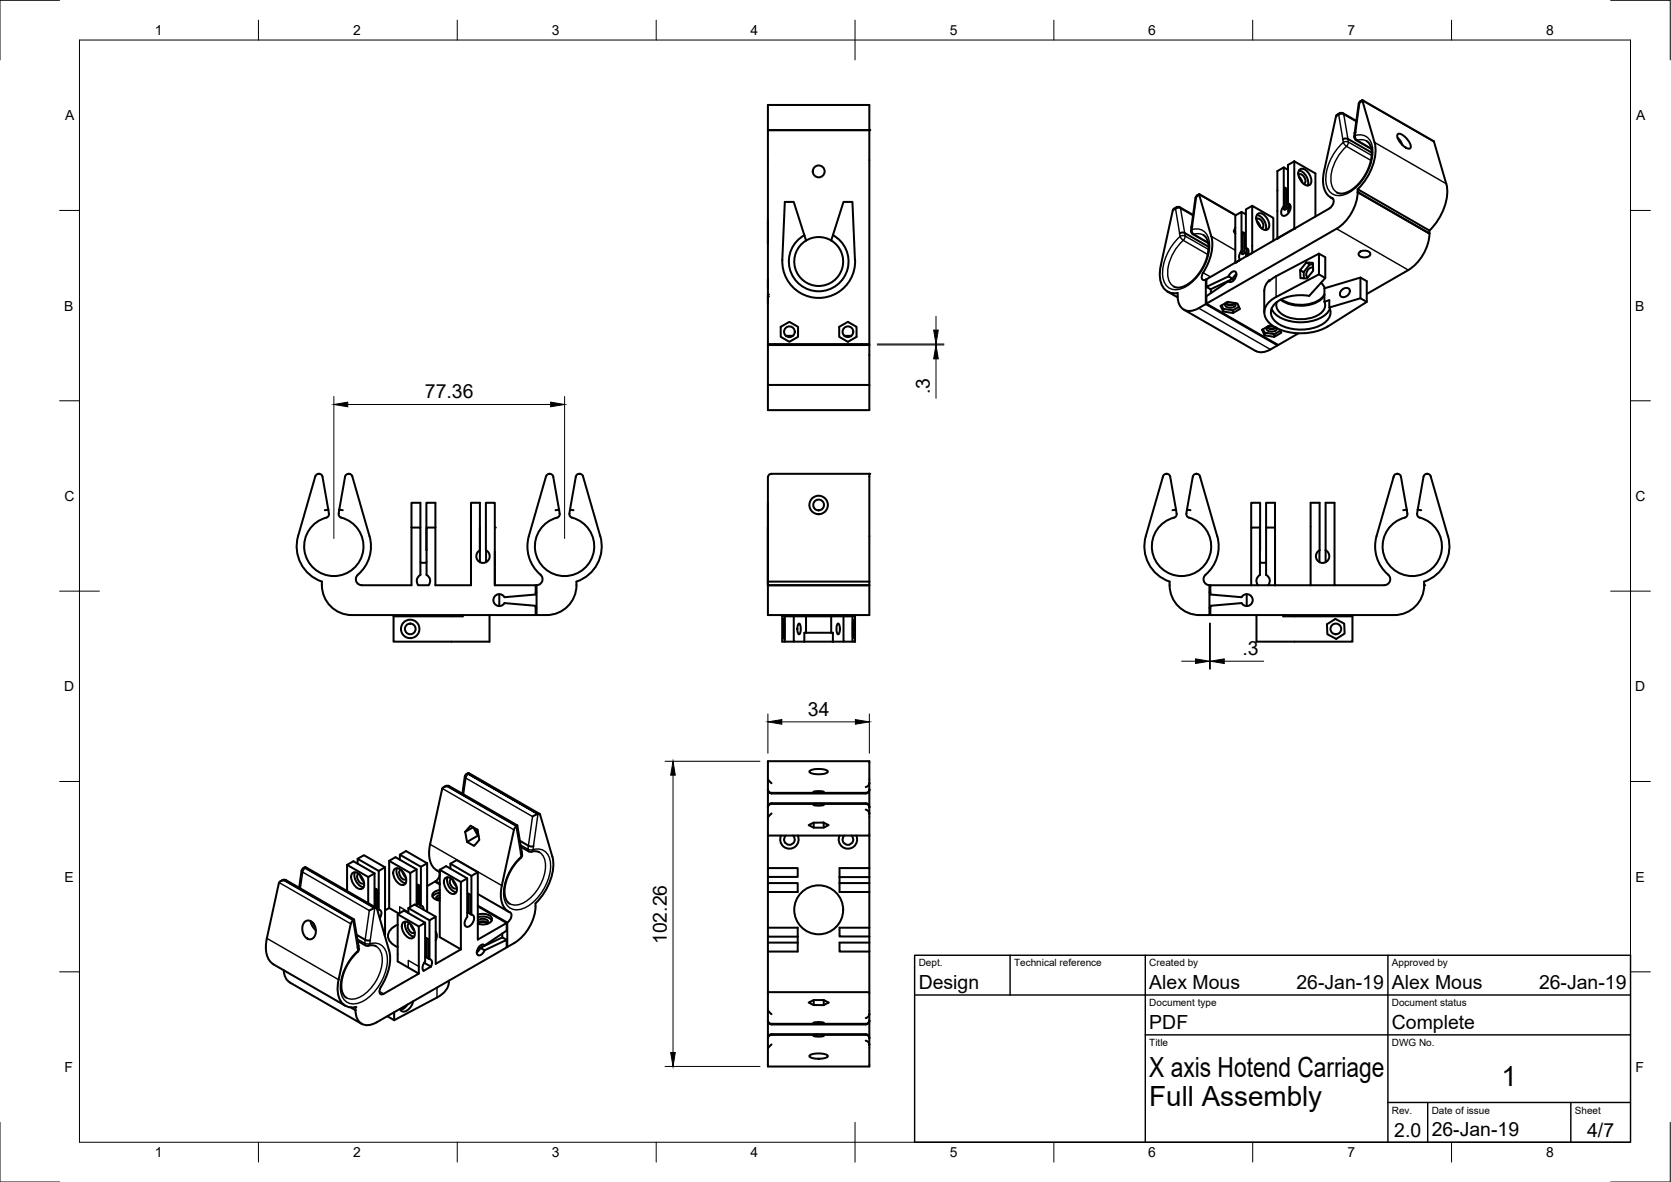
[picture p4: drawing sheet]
<svg xmlns="http://www.w3.org/2000/svg" width="420mm" height="297mm" viewBox="0 0 420 297" stroke-linecap="round" stroke-linejoin="round" font-family="sans-serif">
<!-- layer: Visible -->
<g fill="none" stroke="#000" stroke-width=".51">
<path d="M193.1 32.7v-6.3h25.5v6.3M193.1 32.7v54M193.1 32.7h25.5M218.6 32.7v53.8M337.7 35l.6-.2 .6 .1 6 3.5M340.9 33.2l-.3 .2a1.6 1.6 0 0 0 .2 1.6l4 2.5M341 30.4l-3.3-1.9a1.47 1.47 0 0 0-1.8 .8l-3 13.8a6.1 6.1 0 0 0 1.5 6.4 1.44 1.44 0 0 1 1 1.2 1.44 1.44 0 0 1-.8 1.4l-13.4 7.8M342.1 25.4l-.5 .7-1 7.3M342.6 25.2l3 10.6a13.4 13.4 0 0 1-4.2 11.7M342.6 25.2l17.8 10.2M342.6 25.2l-.5 .2M343.6 35.4l.6 .5 .4 .7 .3 2-.3 2.3-1.1 2.6-1.6 2.4-1.9 1.7-2.1 1h-1l-.7-.2"/>
<path d="M351.4 34.7l.7 .7 .5 1M351.4 33.7a2.47 2.47 0 0 1 2.7 1.6 1.51 1.51 0 0 1 .4 2 3.9 3.9 0 0 1-3.2-3.4zM360.4 35.4l.2 .2M360.6 35.7l3 10.5M193.1 55.3v6M202.3 59.1a7.5 7.5 0 0 0-2.2 11.4 7.5 7.5 0 0 0 11.5 0 7.5 7.5 0 0 0-2.2-11.4M296.6 58.7l.5-.3 .7 .1 6.1 3.5M299.6 57.1a1.55 1.55 0 0 0 .1 1.6l4.1 2.4M299.8 56.8l-.2 .3M300 54l-3.3-1.9a1.53 1.53 0 0 0-1.8 .8l-3 13.8a6.5 6.5 0 0 0 1.2 6.3 3.5 3.5 0 0 0 3 .6M301.5 48.8l3.1 10.6a12.4 12.4 0 0 1-2.3 9.5 .81 .81 0 0 0-.1 1.1 .81 .81 0 0 0 1 .3M302.6 59.1l.6 .5 .5 .9 .2 1.9-.5 2.7-1.2 2.6-1.6 2.1-2 1.7-2.1 .8-1.4-.3"/>
<path d="M310.5 58.4l.1 .2M310.6 57.2l-.4 .9 .4 .6M310.7 54.1l-9.2-5.3-.7 .4-.2 .5-1 7.4M312.2 53.3l1.1 .6M312.9 58.7h-.5M312.9 58.7l.1 4.8M313 58.6l-.6-.3v4.9M314.9 51.7l-1.6 .9v9.8l.5 .3M315.9 55.1a1.33 1.33 0 0 1 1.8 1.4 .66 .66 0 0 1-.5 .9M316 55.5l.5 .6 .4 1M316 54a3.1 3.1 0 0 1 2.2 3.8M316.1 53.9a1.45 1.45 0 0 1 2.2 .6l.4 .5a2.05 2.05 0 0 1 0 2.7 2.58 2.58 0 0 1-2.8-2.4z"/>
<path d="M321.2 59.9l-6.3 3.7v-11.9l5.3 3.1v5.7M322.8 42.1l-1.6 .9v16.9M322.8 51.8l.2 .2M323 52v-4.9l.6 .3v4.9M323 52l-.1 .6 .3 .1 .3-.3M323.5 47.5h-.4M323.6 47.4l-.1 .1M323.6 52.3l-.1 .1M323.8 42.7l-1-.6v9.7M323.9 51.2a1.21 1.21 0 0 1 .3 2l-.2 .4a.92 .92 0 0 1-1.1 .7 .92 .92 0 0 1-.8-1l.2-.8 .5-.7M324 52.7l-.1 .4 .2 .2M324.1 51.4v1.2l-.5-.3"/>
<path d="M324.1 52.6l-.1 .1M325.4 40.5v17M325.4 40.5l5.4 3.1v10.8M325.4 40.5l-1.6 1v9.7l.6 .3M326.5 43.9a1.33 1.33 0 0 1 1.7 1.4 .66 .66 0 0 1-.4 .9M326.6 44.4l.5 .5 .4 1M326.6 42.9a3.1 3.1 0 0 1 2.2 3.7M326.7 42.7a1.45 1.45 0 0 1 2.2 .6l.4 .5a2.05 2.05 0 0 1 0 2.7 2.58 2.58 0 0 1-2.8-2.4zM334.6 49.6l.6 .4M341.4 48.3a11.7 11.7 0 0 1-5.3 9.2l-32.8 18.8v-1.9l5.6-3.7M341.4 47.5v.8M341.4 48.3l18 10.4v-.8"/>
<path d="M341.4 47.5l18 10.4M359.4 58.7a11.7 11.7 0 0 1-5.3 9.1M363.7 46.1a13.4 13.4 0 0 1-4.3 11.8M193.1 74v2.2M193.1 70.2v2.3M202.7 60.5l-3.1-9.8h-2.3l-.6 14.6a9.2 9.2 0 0 0 9.2 9.6 9.2 9.2 0 0 0 9.1-9.6l-.7-14.6h-2.2l-3.1 9.8M202.7 60.4a6.1 6.1 0 0 1 6.3 0M209 60.4a6.1 6.1 0 0 1 1.5 9.3 6.1 6.1 0 0 1-9.3 0 6.1 6.1 0 0 1 1.5-9.3M293.6 73.3l2.5 1.4M296.1 73.6a4 4 0 0 0 2.2 4.5 4.2 4.2 0 0 0 3.1-.7l1.8-1 18 10.4M297.7 77.8l18 10.4 .9 .3h1.1a9.5 9.5 0 0 0 3.5-1.7M303.2 70.3v6.1"/>
<path d="M303.2 70.3l.1 .1M303.3 76.3l18.1 10.4 5.1-2.9M303.3 72.1l1.1 .6M304.5 72.7v1M307.2 76.7l.4 .9M308.1 76.3a1.86 1.86 0 0 0 2.5 0M308.2 76.2a2.01 2.01 0 0 0 2.1 .1M308.3 76.1l-.2 .2a1.04 1.04 0 0 0 1.4 1 .8 .8 0 0 0 .9-.2 .8 .8 0 0 0 .1-1M308.8 75.9l-.3 .1M308.9 69.5l1.1 .6-5.6 2.6M308.9 70.7l.4 .2M308.9 69.5l.6-1a.75 .75 0 0 1 1.1-.3 .75 .75 0 0 1 .2 1.1l-.4 1a.99 .99 0 0 1-1.5 .4"/>
<path d="M310 78l-2.4-.4v.7l-.7-1.4 1.8-1 2.4 .3 .7 1.4-1.8 1.1M310.5 76.2l-.2 .1M310.6 66l1.2-.7zM310.9 68.9l-.9 1.2M311.5 77.1l-1.5 .9v.7l-2.4-.4M312.2 63a1.84 1.84 0 0 0-.4 2.3M312.4 63.1l-.2 .6 .4 .2 .4-.4M312.4 63.2l-.2-.2v-9.7l-1.6 .9v11.8l-7.3 4.2v1.9l5.6-2.6M313.3 62.4a1.14 1.14 0 0 1 .4 1.8M313.4 63.9v.5M313.5 63.8l-.1 .1M313.5 62.5v1.3l-.5-.3"/>
<path d="M313.6 64.2l1.3-.6zM313.6 64.2l-1.8 1.1M319.1 70.5l-.7 .8-.5 1.3v5.9M319.3 70.5l-.2-.1v.3M319.7 77.6a6.6 6.6 0 0 0 5.3 3.2 10.2 10.2 0 0 0 8.7-2.1l.7-1.1M320.9 69.4l10.7-5.7 1.6 1v5.2M320.9 69.4l-1.8 1.3M320.9 74.6a4.5 4.5 0 0 0-2.9 4.5 6.3 6.3 0 0 0 4.8 4 14.4 14.4 0 0 0 11-1M326.9 67.9l.9 .5 .1 1.5M328.5 66h1.6l.1 2.1-1.6 1.9-1.6-.1-.1-2zM328.5 66l.8 .4M330.1 66.5l-.8-.1-1.5 2"/>
<path d="M330.2 67.4a1.45 1.45 0 0 0-1.8 1.7l.5 .6M331.6 68.9l1.6 1-4 4.5a10.5 10.5 0 0 0-8.6 1.9 2.93 2.93 0 0 0 .4 4.8 11.2 11.2 0 0 0 12.3-.2 2.89 2.89 0 0 0 1-3.6M331.6 63.7v5.2l-10.7 5.7M332.2 71.1l.9 1.3M333 75.8v-3.3l9.1-2.7 1.6 .9v5.2l-9.9 6.2M333 73.9a6.7 6.7 0 0 1-6.4 2.7l-2.4-.4-2-1M333 75.8a3 3 0 0 1-2.4 3.8 9.2 9.2 0 0 1-8.8-1.1 2.38 2.38 0 0 1-.8-2.6M333 74.2a6.8 6.8 0 0 1-6.6 2.6l-2.5-.4-1.9-1.1M337.3 72.9a1.07 1.07 0 0 1 1.2-.6 1.07 1.07 0 0 1 .9 1 1.41 1.41 0 0 1-1 1.2 1.41 1.41 0 0 1-1.4-.3v-.6zM341.7 63.5a1.95 1.95 0 0 1 2.9 .2 1.29 1.29 0 0 1-1.7 1 .9 .9 0 0 1-1-.3 .9 .9 0 0 1-.2-.9zM342.1 75l-7.9 2.3v-1.9l-1.2 .4M342.1 75l1.6 .9"/>
<path d="M342.1 69.8v5.2M354.1 67.9l-10.4 6M193.1 86.5h25.5v.2M193.1 96.7v6.4h25.5v-6.4M193.1 96.7h25.5M194.9 86.5v.2M196.3 82.1l2.2-1.2 2.2 1.2v2.6l-2.2 1.2-2.2-1.2zM197.6 84.4h1.8M211 82.1l2.2-1.2 2.2 1.2v2.6l-2.2 1.2-2.2-1.2zM212.3 84.4h1.8M216.8 86.5v.2M218.6 86.7h-25.5v10"/>
<path d="M218.6 86.7v10M317.6 82.7l.4 .9M318 84.3l2.4 .4M318.5 82.3a1.92 1.92 0 0 0 2.4 .1M318.6 82.2a2.01 2.01 0 0 0 2.1 .1M318.7 82.1l-.3 .4a1.51 1.51 0 0 0 2.7 0M319.2 81.9l-.3 .1M320.2 82l-1.1-.1-1.8 1 .7 1.4v-.7l2.4 .4M321.2 86.6v.2M321.8 82.9l.4 .7-1.8 1.1v-.7l1.5-.9M80.1 119.1h.1a.88 .88 0 0 1 .9 .7l1.4 8.3M80.1 119.1l-.5 .2-.3 .4-4.3 15a9.4 9.4 0 0 0 5.9 11.5v.9"/>
<path d="M138.1 119.1h.1a.93 .93 0 0 1 .9 .7l1.5 8.3M138.1 119.1l-.5 .2-.3 .4-4.3 15a9.3 9.3 0 0 0 2.9 9.7M82.5 128.1l-.8 .1M82.5 128.1l.2 1M82.7 129.1a.89 .89 0 0 1-.7 1 7.5 7.5 0 0 0-4.2 11.5 7.5 7.5 0 0 0 12.2 0 7.5 7.5 0 0 0-4.2-11.5 .9 .9 0 0 1-.6-1M85.3 128.1l1.5-8.3a.95 .95 0 0 1 .8-.7 .95 .95 0 0 1 1 .6l4.3 15a9.3 9.3 0 0 1-2.9 9.7M85.3 128.1l.9 .1M85.3 128.1l-.1 1M103.5 132.6h2.2v11.9M103.5 132.6v14.5h-12.5M103.5 132.6v-6.2h2.2v6.2M107.2 138.3h.1"/>
<path d="M109.5 132.6h-2.2v11.9a1.65 1.65 0 0 1 .5 2.6M109.5 132.6v14.5h8.9v-20.7h2.3v11.9a1.69 1.69 0 0 0-.6 2.5 1.69 1.69 0 0 0 2.6 0 1.69 1.69 0 0 0-.5-2.5M109.5 132.6v-6.2h-2.3v11.9M120.7 132.6v8.7M122.2 138.3v-11.9h2.2v20.7M122.2 138.3v3M124.4 138.7v8.4M140.6 128.1l-.9 .1M140.6 128.1l.1 1M143.2 129.1a.89 .89 0 0 0 .6 1 7.5 7.5 0 0 1 4.3 11.5 7.5 7.5 0 0 1-12.3 0 7.5 7.5 0 0 1 4.3-11.5 .9 .9 0 0 0 .6-1M143.3 128.1l1.5-8.3a.94 .94 0 0 1 .9-.7 .94 .94 0 0 1 .9 .6l4.3 15a9.3 9.3 0 0 1-6 11.5 7.6 7.6 0 0 1-7.5 8.4M143.3 128.1l.9 .1"/>
<path d="M143.3 128.1l-.1 1M193.1 126.4v20.7v-14.5M295.7 128.1l-1.5-8.3a.96 .96 0 0 0-1-.7 .96 .96 0 0 0-.8 .9l-4.3 14.7a9.4 9.4 0 0 0 6 11.5 7.6 7.6 0 0 0 7.5 8.4h2.5v-7.5M295.7 128.1l-.9 .1M295.7 128.1l.1 1M298.3 129.1a.9 .9 0 0 0 .7 1 7.5 7.5 0 0 1 4.2 11.5 7.5 7.5 0 0 1-12.2 0 7.5 7.5 0 0 1 4.2-11.5 .89 .89 0 0 0 .7-1M298.4 128.1l1.5-8.3a.95 .95 0 0 1 1-.7 .95 .95 0 0 1 .9 .9l4.2 14.7a9.3 9.3 0 0 1-2.9 9.7M298.4 128.1l.9 .1M298.4 128.1l-.1 1M314.6 132.6v-6.2h2.2v11.9M316.8 138.3h.1M318.3 132.6v-6.2h2.3v20.7"/>
<path d="M320.6 132.6h-2.3v11.9M331.8 138.3v3M333.3 138.3a1.68 1.68 0 0 1 .6 2.5 1.68 1.68 0 0 1-2.7 0 1.68 1.68 0 0 1 .6-2.5v-11.9h-2.3v20.7M353.7 128.1l-1.4-8.3a.96 .96 0 0 0-1.1-.7 .96 .96 0 0 0-.8 .9l-4.3 14.7a9.3 9.3 0 0 0 2.9 9.7M353.7 128.1l-.9 .1M353.7 128.1l.2 1M353.9 129.1a.9 .9 0 0 1-.7 1 7.5 7.5 0 0 0-4.2 11.5 7.5 7.5 0 0 0 12.2 0 7.5 7.5 0 0 0-4.2-11.5 .89 .89 0 0 1-.7-1M356.5 128.1l1.4-8.3a.95 .95 0 0 1 1.1-.7 .95 .95 0 0 1 .8 .9l4.3 14.7a9.3 9.3 0 0 1-6 11.5M356.5 128.1l.9 .1M356.5 128.1l-.2 1M80.9 147.1a7.5 7.5 0 0 0 7.5 7.5h46.3v-2.4l-7.8-.6a1.5 1.5 0 0 1-2.3 .4 1.5 1.5 0 0 1 0-2.3 1.5 1.5 0 0 1 2.2 .4l7.9-.7v-2.3h-10.3M90 144.4a1.49 1.49 0 0 0-.4 1.7 1.49 1.49 0 0 0 1.4 1"/>
<path d="M105.2 147.1h2.6M105.7 144.5a1.68 1.68 0 0 0-.5 2.6M107.3 141.3l-.8 .2-.8-.2M116.4 154.6v.3h-17.4v6.4h24.1v-6.7M125.5 149.3v3M134.7 152.8h.2M134.7 148.9h.2M134.9 147.1v7.5h2.5M135.9 144.4a1.49 1.49 0 0 1 .4 1.7 1.49 1.49 0 0 1-1.4 1M193.1 146.2v-26.2a.92 .92 0 0 1 .9-.9h24.6v27.1M193.1 147.1v7.5h25.5v-7.5M193.1 146.2v.9"/>
<path d="M193.1 146.2h25.5M193.1 147.1h25.5M196.7 154.9v6.4h.6v-6.4M196.7 154.9h.1M196.7 154.9h6M197 154.6v.3M197.1 156.9h.2M197.1 159.4h.1M197.1 155.5l.1 5.1zM198.7 154.6v.3M199.6 154.9v6.4h2.6M200.8 156.7a1.05 1.05 0 0 1 .5 1.5 .96 .96 0 0 1-.5 1.2l-.3-1.1 .1-1z"/>
<path d="M202.7 159h6.3M202.7 154.9h6.3M202.7 159h-.5v2.3M202.7 154.9v4.1M209 154.9h6v6.4M209 159h.4v2.3M209 154.9v4.1M210.6 156.8a.55 .55 0 0 1 .6 .8v.7a.73 .73 0 0 1-.6 1l-.3-.9zM212.1 154.9v6.4h2.2M212.9 154.6v.3M214.3 154.9v6.4h.7M214.5 155.7v4.7z"/>
<path d="M214.7 154.6v.3M218.6 146.2v.9M303.1 144.4a1.49 1.49 0 0 0-.4 1.7 1.49 1.49 0 0 0 1.4 1M304.1 152.8h.2M304.1 148.9h.2M313.5 149.3v3M315.9 154.6v6.7h24.2v-6.4h-17.4v-.3M316.3 147.1a1.67 1.67 0 0 1 .5-2.6v-11.9h-2.2v14.5M316.8 141.3l.8 .2 .7-.2M318.3 144.5a1.68 1.68 0 0 1 .6 2.6M333.3 141.3v-14.9h2.3v20.7h12.5M333.7 156.9l2.1-1.4 2.2 1.2 .1 2.5-2.1 1.4-2.2-1.2z"/>
<path d="M349 144.4a1.49 1.49 0 0 1 .5 1.7 1.49 1.49 0 0 1-1.4 1M358.1 146.2a7.6 7.6 0 0 1-7.5 8.4h-46.3v-2.4l7.9-.6a1.5 1.5 0 0 0 2.2 .4 1.5 1.5 0 0 0 .1-2.3 1.5 1.5 0 0 0-2.3 .4l-7.9-.7v-2.3h31.3M197.3 161.3h2.3M202.2 161.3h7.2M209.4 161.3h2.7M215 161.3h.1M111.5 197.8a1.2 1.2 0 0 1 1.4-.3l17.2 9.9M112.4 197.6a1.18 1.18 0 0 0-1.3 .8l-3 13.8a6.4 6.4 0 0 0 1.2 6.1l.5 .4M117.3 194.5l-.4 .7-.6 4.3M117.8 194.2v.3M117.8 194.2l17.9 10.3M117.8 194.2l-.5 .3"/>
<path d="M193.1 198.5v4.4M193.1 198.4a.9 .9 0 0 0 .9 .8h11.2M193.1 195.9l.9 .9M193.1 198.5a.94 .94 0 0 0 .9 .9h23.7a.9 .9 0 0 0 .9-.9M203.6 193.7a5 5 0 0 1 4.6 .2 2.7 2.7 0 0 1-2.8 .7 1.76 1.76 0 0 1-1.9-.7zM205.2 199.2l-.7-.1a1.33 1.33 0 0 1 1.5-.3h.2a.67 .67 0 0 1 .9 .3l-.6 .1M205.2 199.2h1.3M218.6 196.8v-5.5h-25.5v7.2M218.6 198.5v6M218.6 196.8v.1a1.06 1.06 0 0 1-.9 .9M218.6 198.4a.9 .9 0 0 1-.9 .8h-11.2M218.6 196.8v1.7"/>
<path d="M75.8 218.8l-.6 4.3M76.3 218.2l.5-.3 17.8 10.2M76.3 218.1l-.5 .7M76.8 217.9v.3M87.3 217.3v6.6M87.3 217.3l5.3 3.1M87.3 217.3l1.6-.9 5.3 3.1M88.5 219.5a1.45 1.45 0 0 1 2.3 .7l.3 .4a2.05 2.05 0 0 1 0 2.7 2.58 2.58 0 0 1-2.8-2.4zM89.2 219.2a3.1 3.1 0 0 0 2.2 3.8M89.9 217.1v-1.3l1.6-.9 5.3 3.1M89.9 215.8l5.3 3.1M90.2 219.6a1.33 1.33 0 0 0 .4 2.2 .66 .66 0 0 0 .9 .1"/>
<path d="M90.6 219.9l.3 1 .5 .6M94.2 219.5l-1.6 .9v6.6M94.2 219.5v8.4M95.2 218.9v9.7M96.8 218v16.9l-.1 .1M96.8 218l-1.6 .9M97.9 216.3l5.3 3.1v8.5M99.1 218.5a1.45 1.45 0 0 1 2.2 .6l.4 .5a2.05 2.05 0 0 1 0 2.7 2.58 2.58 0 0 1-2.8-2.4zM99.8 218.2a3.1 3.1 0 0 0 2.2 3.8M100.5 214.8l5.3 3 1.6-.9M100.5 216v-1.2l1.6-.9 5.3 3M100.8 218.6a1.33 1.33 0 0 0 .3 2.2 .66 .66 0 0 0 1 .1"/>
<path d="M101.2 218.9l.3 1 .5 .5M104.8 218.5l-1.6 .9M105.8 217.8v9.8M107.4 216.9v11.9l-.3 .2M109.8 218.7l.8 .5M110.4 219.1a1.98 1.98 0 0 1-.9 2.4M110.6 218.6l1.6-.9 5.3 3M110.6 218.6v16.9l5.3 3.1M110.6 218.6l5.3 3M113.2 218.3v-1.2l1.6-1 5.3 3.1M113.2 217.1l5.3 3M117 209l2-1.1 1.2 2.1"/>
<path d="M118.3 207.5l1.8 1 .4 2.6-1.3 1.5-1.8-1-.4-2.6zM119.8 208.4l.4 .8M120.4 210.1l-.2-.1-2.8 1.6M129.2 208.5l-3 14a6.1 6.1 0 0 0 1.4 6.4l.7 .4M129.8 207.7l-.6 .8M130.1 207.4l-.3 .3M130.1 207.4l1.1 6.6M130.7 211.3l2.3 1.3h1.1M131 212.8l2.4 1.3a3 3 0 0 1 2.2 .1M131.2 214l-.3 .5M131.2 214l.1 .8M131.3 214.8l-.1 .5-1.6 1.7-1.1 1.6-.8 1.6-.5 1.7a4.8 4.8 0 0 0 .9 5.2h.1"/>
<path d="M135.8 204.7l3.1 10.5a13.4 13.4 0 0 1-4.2 11.8M135.8 204.7l-.3-.2h-.2l-1.4 .7M193.1 202.9v2.5M193.1 205.4v4.6M193.1 218.2h7.5v2.2h-7.5zM193.1 210v8.2M193.1 210h25.5M193.1 202.8a.9 .9 0 0 1 .9-.9h23.7a.9 .9 0 0 1 .9 .9M194 204.4l-.9 1M199.4 210a1.34 1.34 0 0 1 .1 1.9 1.34 1.34 0 0 1-2 0 1.34 1.34 0 0 1 .1-1.9M200.6 210a2.32 2.32 0 0 1-2.1 3.3 2.32 2.32 0 0 1-2.1-3.3M203.3 207.4l1.3-.7h2.5l1.2 .7-1.2 .6h-2.5z"/>
<path d="M204.6 206.7v1.3M205.2 202h-11.2a.9 .9 0 0 0-.9 .9M205.2 202l-.7 .1a.64 .64 0 0 0 .9 .3h.8a.64 .64 0 0 0 .9-.3l-.6-.1M205.2 202h1.3M206.5 202h11.2a.9 .9 0 0 1 .9 .9M207.1 206.7v1.3M214.1 210a1.34 1.34 0 0 1 .1 1.9 1.34 1.34 0 0 1-2 0 1.34 1.34 0 0 1 .1-1.9M215.3 210a2.32 2.32 0 0 1-2.1 3.3 2.32 2.32 0 0 1-2.1-3.3M217.7 203.5a1.12 1.12 0 0 1 .9 1M218.6 204.5v5.5M218.6 210v10.4M218.6 218.2h-7.5v2.2"/>
<path d="M67.1 235.8a6.4 6.4 0 0 0 1.2 6.2l.5 .3M71 221.2l-.5 .3M71.4 221.3a1.21 1.21 0 0 0-1.3 .7l-3 13.8M71.9 221.2l17.1 9.9 1.1 6.5-.2 .5M71.9 221.2h-.9M76.7 231.6a1.76 1.76 0 0 1 2.6 1.5 2.07 2.07 0 0 1-1.4 3 2.77 2.77 0 0 1-1.2-4.5zM78.1 231.4l.3 1.1 1 1.3M78.8 232l.5 1M88.8 231.3l-.6 .9-3.1 14M88.8 231.3h.1M89 231.1l-.2 .2M89.7 234.9l2.4 1.4h1"/>
<path d="M89.9 236.5l2 1.1M90.1 237.6l.1 .8M90.2 238.4l-.1 .6-1.6 1.8-1.3 1.9-.9 2.1-.4 1.8a3.9 3.9 0 0 0 1.2 4.1M91.9 237.6l.5 .1a2.9 2.9 0 0 1 2.2 .1M94.2 228.2l-1.3 .6M94.2 228.1h.3l.3 .3 3 10.5M94.4 228v-4.7l.6 .3v4.9l.2 .1M94.7 228.2l.3 .2M95.2 228.6a1.26 1.26 0 0 1 .3 2.1M96.8 228.8l1.1-.6 2.4 1.4M97.8 238.9a12.5 12.5 0 0 1-2.2 9.5 .81 .81 0 0 0-.2 1.1 .81 .81 0 0 0 1.1 .3M100 229.8l5.3 3v11.9"/>
<path d="M100 232.4a2.99 2.99 0 0 0-2.2 3.7l1 1.3 1.2 .6M101.3 231.9a1.45 1.45 0 0 1 2.2 .7l.3 .4a2.05 2.05 0 0 1 0 2.7 2.58 2.58 0 0 1-2.7-2.4zM102 231.6a3.1 3.1 0 0 0 2.1 3.8M102.7 228.2v1.3M103 232.1a1.33 1.33 0 0 0 .3 2.2 .66 .66 0 0 0 1 0M103.3 232.3l.4 1.1 .5 .5M104.8 227l.3 .1v-4.8l.5 .3v4.8l.2 .2M104.8 227.6v-9.1l-5.4-3.1-1.5 .9v11.9M105 227.1l.5 .2M105.5 227.3l.1 .1M105.5 227.3h.1M105.8 227.6a.78 .78 0 0 1 .7 1"/>
<path d="M106.9 231.9l-5.3-3.1-1.6 1v11.8l5.3 3.1-8.8 5.1M106.9 231.9v9.7a1.86 1.86 0 0 0-.4 2.4l1.9-1.1M106.9 231.9l-1.6 .9M109.5 221.5v.1M109.5 221.5l1.1 .6M109.6 234.1a2.15 2.15 0 0 1 0 2.2M109.6 230.4l-5.4-3.1-1.5 .9 5.3 3.1M110.6 222.3l-1.3-.7-1.9 1.1M110.6 224.4l-1 .2-.8 .7M110.6 223.7a1.52 1.52 0 0 0-1.8 1.7 2.26 2.26 0 0 0 1.8 .9M110.6 225.7l-.8 .4M110.6 225.6l-.8 .4"/>
<path d="M110.6 224.9l-.6 .2a.56 .56 0 0 0-.2 .9l.2 .2M111.8 220.8a1.45 1.45 0 0 1 2.3 .6l.3 .5a2.05 2.05 0 0 1 0 2.7 2.58 2.58 0 0 1-2.7-2.4zM112.6 220.4a3.1 3.1 0 0 0 2.1 3.8M113.6 220.9a1.33 1.33 0 0 0 .3 2.2 .66 .66 0 0 0 1 0M113.9 221.2l.2 .7 .7 .8M115.9 238.6l-6.3 3.6v-11.8l-1.6 .9v9.7M117.5 229.2l.3 .2M117.8 229.4v-4.8l.5 .3v4.8l.2 .2M117.8 229.4h.1M117.9 229.4l.4 .2M118.5 220.1l1.6-.9v16.9l7.3-4.1M118.5 220.1v9.8"/>
<path d="M118.5 229.9a1.21 1.21 0 0 1 .4 2l-.3 .3a.92 .92 0 0 1-1 .7 .92 .92 0 0 1-.8-.9l.2-.8 .5-.7v-9.8l-1.6 .9v17M120.1 227.6l7.5 4.2v6.2M120.1 224.7l7.8 4.4M120.1 227.8l7.3 4.2M120.1 230.5a3 3 0 0 1 3.5 .8M120.1 229.9a2.88 2.88 0 0 1 3.6 .9 1.74 1.74 0 0 1-2 1.5l-1.6-.2M120.2 231.9l.2 .3M120.2 231.4a1.73 1.73 0 0 1 2.5 .2l-.3 .6M120.2 232a1.86 1.86 0 0 1 2.4 0M120.2 232.1a2.07 2.07 0 0 1 2.4 0M120.8 238.2l-.9 1.1M121.4 237.4l.4 .2"/>
<path d="M121.8 238.8l5.6-2.6v1.9l-32.7 18.8a3.3 3.3 0 0 1-4.7-.6l-.5-1.5-.1-1M121.9 237.6a1.11 1.11 0 0 0-1.7 .7l-.3 .7a.75 .75 0 0 0 .3 1 .75 .75 0 0 0 1-.3l.6-.9M126.3 234.6v1M127.4 236.2l-1.1-.6-5.5 2.6 1 .6M127.4 232v1.9l-5.6 3.7M128.2 229.3a1.71 1.71 0 0 1-.6 2.5M129.3 237l-1.7 1-.2-.1M134.6 227a11.6 11.6 0 0 1-5.2 10M193.1 221.9h7.5v2.3h-7.5zM193.1 236.9v2.2h7.5v-2.2M193.1 233.1h7.5v2.3h-7.5zM193.1 235.4v1.5"/>
<path d="M193.1 220.4v1.5M193.1 224.2v8.9M193.1 239.1v10.2M193.1 236.9h7.5M200.6 235.4v1.5M211.1 220.4v1.5M211.1 220.4h7.5M211.1 221.9h7.5M211.1 221.9v2.3h7.5M218.6 233.1h-7.5v2.2h7.5M218.6 236.9h-7.5v2.2h7.5M218.6 239.1v15.7"/>
<path d="M218.6 220.4v1.5M218.6 221.9v17.2M68.8 242.4l18 10.3M71.3 243.8l.1 .7a3.4 3.4 0 0 0 1.5 2.4l18 10.4M85.1 246.2a6.5 6.5 0 0 0 1.3 6.2 3.5 3.5 0 0 0 3 .7v.7M88.2 253.2l1.2 .7M97.5 255.3l1.6 1.1M99.1 254.4v2M102.5 252.4l-1.1 1.1-.7 .2M103.9 251.6a2.86 2.86 0 0 1-2.8 2.6l-.5-.7M106.7 241.9l1.7 1M106.9 240.4l.3 .2"/>
<path d="M107.2 240.6v-4.9l.5 .3v4.9l.3 .1M107.2 240.6l.5 .2M107.7 240.8h.1M107.7 240.7v.1M108 241a1.15 1.15 0 0 1 .4 1.9M112.9 246.5a4.5 4.5 0 0 1-3 4.2l-10.8 5.7M193.1 249.3v7.2M193.1 256.5v4.3M193.1 253.9l.9 1M193.1 256.4a.9 .9 0 0 0 .9 .9h11.2M193.1 249.3h25.5M193.1 256.5a.9 .9 0 0 0 .9 .9"/>
<path d="M194 257.5h23.7M203.3 252l1.3-.7h2.5l1.2 .7-1.2 .6h-2.5zM204.6 251.3v1.3M205.2 257.3l-.7-.1a.64 .64 0 0 1 .9-.3h.8a.64 .64 0 0 1 .9 .3l-.6 .1M205.2 257.3h1.3M207.1 251.3v1.3M218.6 254.8v1.7M218.6 256.4a.9 .9 0 0 1-.9 .9h-11.2M218.6 254.8v.2a1.11 1.11 0 0 1-.9 .8M218.6 256.5v4.3M218.6 256.5a.9 .9 0 0 1-.9 .9M193.1 260.8v7.2h25.5v-5.4"/>
<path d="M193.1 260.8a.9 .9 0 0 1 .9-.9h23.7a.9 .9 0 0 1 .9 .9M194 262.5l-.9 .9M203.6 265.2a5.1 5.1 0 0 1 4.6 .1 1.76 1.76 0 0 1-1.9 .8 3.8 3.8 0 0 1-2.8-.6zM205.2 260.1h-11.2a.9 .9 0 0 0-.9 .8M205.2 260.1l-.7 .1a1.33 1.33 0 0 0 1.5 .3h.2a.67 .67 0 0 0 .9-.3l-.6-.1M205.2 260.1h1.3M206.5 260.1h11.2a.9 .9 0 0 1 .9 .8M217.7 261.5a1.08 1.08 0 0 1 .9 1.1M218.6 260.8v1.8"/>
<circle cx="205.9" cy="43.1" r="1.49"/>
<circle cx="198.5" cy="83.4" r="1.34"/>
<circle cx="213.2" cy="83.4" r="1.34"/>
<circle cx="205.8" cy="126.9" r="2.33"/>
<circle cx="205.8" cy="126.9" r="1.36"/>
<circle cx="103.1" cy="158" r="2.33"/>
<circle cx="103.2" cy="158" r="1.34"/>
<circle cx="335.9" cy="158" r="1.34"/>
<circle cx="205.9" cy="228.6" r="6.1"/>
</g>
<g fill="#000">
<circle cx="193.1" cy="32.7" r=".25"/>
<circle cx="218.6" cy="32.7" r=".25"/>
<circle cx="321.2" cy="59.9" r=".25"/>
<circle cx="325.4" cy="57.5" r=".25"/>
<circle cx="341.4" cy="48.3" r=".25"/>
<circle cx="193.1" cy="74" r=".25"/>
<circle cx="193.1" cy="74.5" r=".25"/>
<circle cx="310.6" cy="66" r=".25"/>
<circle cx="320.7" cy="82.3" r=".25"/>
<circle cx="218.6" cy="119.1" r=".25"/>
<circle cx="124.4" cy="132.6" r=".25"/>
<circle cx="358.1" cy="147.1" r=".25"/>
<circle cx="89.4" cy="253.1" r=".25"/>
</g>
<!-- layer: Visible Narrow -->
<g fill="none" stroke="#000" stroke-width=".36">
<path d="M335.9 29.3l.7-.4 1.2 6.9M336.8 28.5l-.2 .4 .7-.3 .6 .2-.2-.3M337.8 35.8l.8 1M338.6 36.8l6.1 3.5M338.6 36.8a11.1 11.1 0 0 0-3.8 9.6 3.1 3.1 0 0 0 1.4 2M339 35.7l5.9 3.4M339 35.7l-.1 .5-.3 .6M339 35.7l-.6-.1-.6 .2M340.8 34a3.3 3.3 0 0 1 4.3 3 12.5 12.5 0 0 1-6.7 11.8 3.4 3.4 0 0 1-5-3 12.7 12.7 0 0 1 4.4-10M340.8 34l-.3 .3M340.8 34l.1 .7 .4 .5h-.3M341 30.6l-3.1-1.8 1.1 6.9"/>
<path d="M341.2 35.2l3.6 2.1M341.2 35.2l1.1-.1 1.3 .3M342.1 25.4l-.5 .7M342.6 25.3l18 10.4M342.6 25.4l-.7 .5-1.1 8.2M345.6 35.8l18 10.4M294.9 52.9l.7-.4 1.1 6.9M295.8 52.1l-.2 .4 .6-.2 .7 .1-.2-.3M296.7 59.4l.8 1M298 59.3l-.1 .6-.4 .5M298 59.3l-.6-.1-.7 .2M299.7 57.7a3.3 3.3 0 0 1 4.4 3 12.5 12.5 0 0 1-6.8 11.7 3.4 3.4 0 0 1-4.9-3 12.7 12.7 0 0 1 4.3-10"/>
<path d="M299.7 57.7l-.2 .2M299.7 57.7l.1 .7 .4 .5M299.9 58.8l.3 .1M300 54.2l-3.2-1.8 1.2 6.9 5.8 3.4M300.2 58.9l3.5 2M300.2 58.9l1-.2 1.4 .4M301.1 49.1l-.5 .6M301.5 48.9l9.1 5.3M301.6 49.1l-.8 .4-1.1 8.2M304.6 59.4l6 3.5M312.9 58.7v4.9M323.5 47.5v4.9"/>
<path d="M335 49.8l.1 .1M336.1 57.5l18 10.4M297.5 60.4l6.2 3.6M297.5 60.4a11.1 11.1 0 0 0-3.7 9.6 3.1 3.1 0 0 0 1.3 2M301.4 77.4l18 10.4M302.5 68.5l1.9 1.1M310.3 76.1v.2M320.9 69.4v5.2M111.2 198.1l18 10.4M112 197.5h.9M116.5 199.6l.6-4.1 16.8 9.7-1.1 8.2-1.9-1M117.3 194.5h.5l-.7 1-.2-.3"/>
<path d="M76.3 218.1l.4 .1M76.7 218.2l-.6 1-.3-.4M76.8 218.2l17.3 10M76.8 218.2l17.4 10M108.1 212.2l18.1 10.4M129.8 207.7l1.2 7.6M129.9 207.6l-17.5-10 17.4 10.1M131 215.2v.4M131.3 214.8l-.3 .4M134 213.5l-.4 .5M134 213.5a3.3 3.3 0 0 1 4.4 3 12.5 12.5 0 0 1-6.7 11.8 3.4 3.4 0 0 1-5-3 12.7 12.7 0 0 1 4.3-10.1M134 213.5l-.6 .1-.6-.2 .2 .5"/>
<path d="M135.2 204.6l-17.4-10 17.3 10M135.3 204.5l-1.3 9M135.6 214.2a4.2 4.2 0 0 1 1.5 4.4 11.4 11.4 0 0 1-6 8.5 3.3 3.3 0 0 1-2.9 0M67.1 235.8l18 10.4M70.2 221.8l18 10.4M71 221.2h.9M71.4 221.3l17.4 10zM75.5 223.3l.6-4.1 16.8 9.6-1.2 8.3M88.8 231.3l1.2 7.6M89.9 236l1.8 1.1M90 238.9l-.1 .3M90.2 238.4l-.2 .5"/>
<path d="M91.7 237l.7 .2h.6M91.7 237l.2 .6M93 237.2l-.4 .5M93 237.2a3.3 3.3 0 0 1 4.3 2.9 12.5 12.5 0 0 1-6.7 11.8 3.4 3.4 0 0 1-5-3 12.7 12.7 0 0 1 4.4-10M94.2 228.2l-1.2 9M94.5 223.4v4.7M94.6 237.8a4.2 4.2 0 0 1 1.5 4.4 11.4 11.4 0 0 1-6 8.6 3.3 3.3 0 0 1-3-.1M102.7 229.2l-2.2-1.3v1.6M105.2 222.3v4.8M107.3 235.8v4.8M110 225.9v.3M117.9 224.6v4.8"/>
<path d="M120.4 231.9v.3M95.4 249.2l1.1 .6M105.3 242.9l-2.6-1.6v1.8M109.9 248.2v2.5"/>
</g>
<circle cx="320.7" cy="82.3" r=".18" fill="#000"/>
<!-- layer: Border -->
<g fill="none" stroke="#000" stroke-width=".25">
<path d="M15 .1h-15v15M20 10.1h390v276.9h-390zM65 5.1v5M115 5.1v5M165 5.1v5M215 5.1v10M265 5.1v5M315 5.1v5M365 5.1v5M405 .1h15v15M15 52.9h5M410 52.9h5"/>
<path d="M15 100.7h5M410 100.7h5M15 148.6h10M405 148.6h10M15 196.4h5M410 196.4h5M15 244.2h5M410 244.2h5M0 282.1v14.9h15M65 287v5M115 287v5M165 287v5"/>
<path d="M215 282.1v9.9M265 287v5M315 287v5M365 287v5M420 282.1v14.9h-15"/>
</g>
<!-- layer: TitleBlock -->
<path d="M230 240.1h180v46.9h-180zM230 250h180M254 240.1v9.9M288 240.1v46.9M349 240.1v46.9M288 260.1h122M349 277.1h61M359 277.1v9.9M395 277.1v9.9" fill="none" stroke="#000" stroke-width=".36"/>
<!-- layer: Dimensions -->
<g fill="none" stroke="#000" stroke-width=".25">
<path d="M235.4 79.5v3.5M83.9 99.6v35.7M142 99.6v35.7M220.6 86.5h16.7M220.6 86.7h16.7M235.4 86.5v.2M235.4 90.2v9.9M87.4 101.6h51.1M304.1 156.6v11.6M304.3 156.6v11.6M193.1 179.4v9.9M218.6 179.4v9.9"/>
<path d="M297.1 166.2h3.5M304.1 166.2h.2M307.8 166.2h10M167.2 191.3h23.9M169.2 194.8v69.7M196.6 181.4h18.5M167.2 268h23.9"/>
</g>
<path d="M234.8 83h1.1l-.5 3.5zM235.4 86.7l.5 3.5h-1.1zM83.9 101.6l3.5-.5v1.1zM138.5 101.1l3.5 .5-3.5 .6zM300.6 165.6l3.5 .6-3.5 .5zM304.3 166.2l3.5-.6v1.1zM169.2 191.3l.6 3.5h-1.2zM193.1 181.4l3.5-.6v1.2zM215.1 180.8l3.5 .6-3.5 .6zM168.6 264.5h1.2l-.6 3.5z" fill="#000" stroke="#000" stroke-width=".25"/>
<g font-size="7">
<text x="289" y="270.6">X axis Hotend Carriage</text>
<text x="377.5" y="273">1</text>
<text x="289" y="278.1">Full Assembly</text>
</g>
<g font-size="4.9">
<text x="106.8" y="100.1">77.36</text>
<text x="233.8" y="99" transform="rotate(-90 233.8 99)">.3</text>
<text x="312.4" y="164.6">.3</text>
<text x="203.1" y="179.8">34</text>
<text x="167.7" y="237.3" transform="rotate(-90 167.7 237.3)">102.26</text>
<text x="231" y="248.5">Design</text>
<text x="289" y="248.5">Alex Mous</text>
<text x="326" y="248.5">26-Jan-19</text>
<text x="350" y="248.5">Alex Mous</text>
<text x="387" y="248.5">26-Jan-19</text>
<text x="289" y="258.6">PDF</text>
<text x="350" y="258.6">Complete</text>
<text x="350.6" y="285.7">2.0</text>
<text x="360" y="285.5">26-Jan-19</text>
<text x="399.1" y="285.7">4/7</text>
</g>
<g font-size="3.5">
<text x="39" y="8.8">1</text>
<text x="88.8" y="8.8">2</text>
<text x="138.8" y="8.8">3</text>
<text x="188.7" y="8.8">4</text>
<text x="238.8" y="8.8">5</text>
<text x="288.7" y="8.8">6</text>
<text x="338.8" y="8.8">7</text>
<text x="388.8" y="8.8">8</text>
<text x="16.4" y="30.2">A</text>
<text x="411.4" y="30.2">A</text>
<text x="16.2" y="78">B</text>
<text x="411.2" y="78">B</text>
<text x="16.2" y="125.9">C</text>
<text x="411.2" y="125.9">C</text>
<text x="16.2" y="173.7">D</text>
<text x="411.2" y="173.7">D</text>
<text x="16.2" y="221.6">E</text>
<text x="411.2" y="221.6">E</text>
<text x="16.2" y="269.4">F</text>
<text x="411.2" y="269.4">F</text>
<text x="39" y="290.8">1</text>
<text x="88.8" y="290.8">2</text>
<text x="138.8" y="290.8">3</text>
<text x="188.7" y="290.8">4</text>
<text x="238.8" y="290.8">5</text>
<text x="288.7" y="290.8">6</text>
<text x="338.8" y="290.8">7</text>
<text x="388.8" y="290.8">8</text>
</g>
<g font-size="2.5">
<text x="231" y="242.9">Dept.</text>
<text x="255" y="242.9">Technical reference</text>
<text x="289" y="242.9">Created by</text>
<text x="350" y="242.9">Approved by</text>
<text x="289" y="252.8">Document type</text>
<text x="350" y="252.8">Document status</text>
<text x="289" y="262.9">Title</text>
<text x="350" y="262.9">DWG No.</text>
<text x="350" y="279.9">Rev.</text>
<text x="360" y="279.9">Date of issue</text>
<text x="396" y="279.9">Sheet</text>
</g>
</svg>
